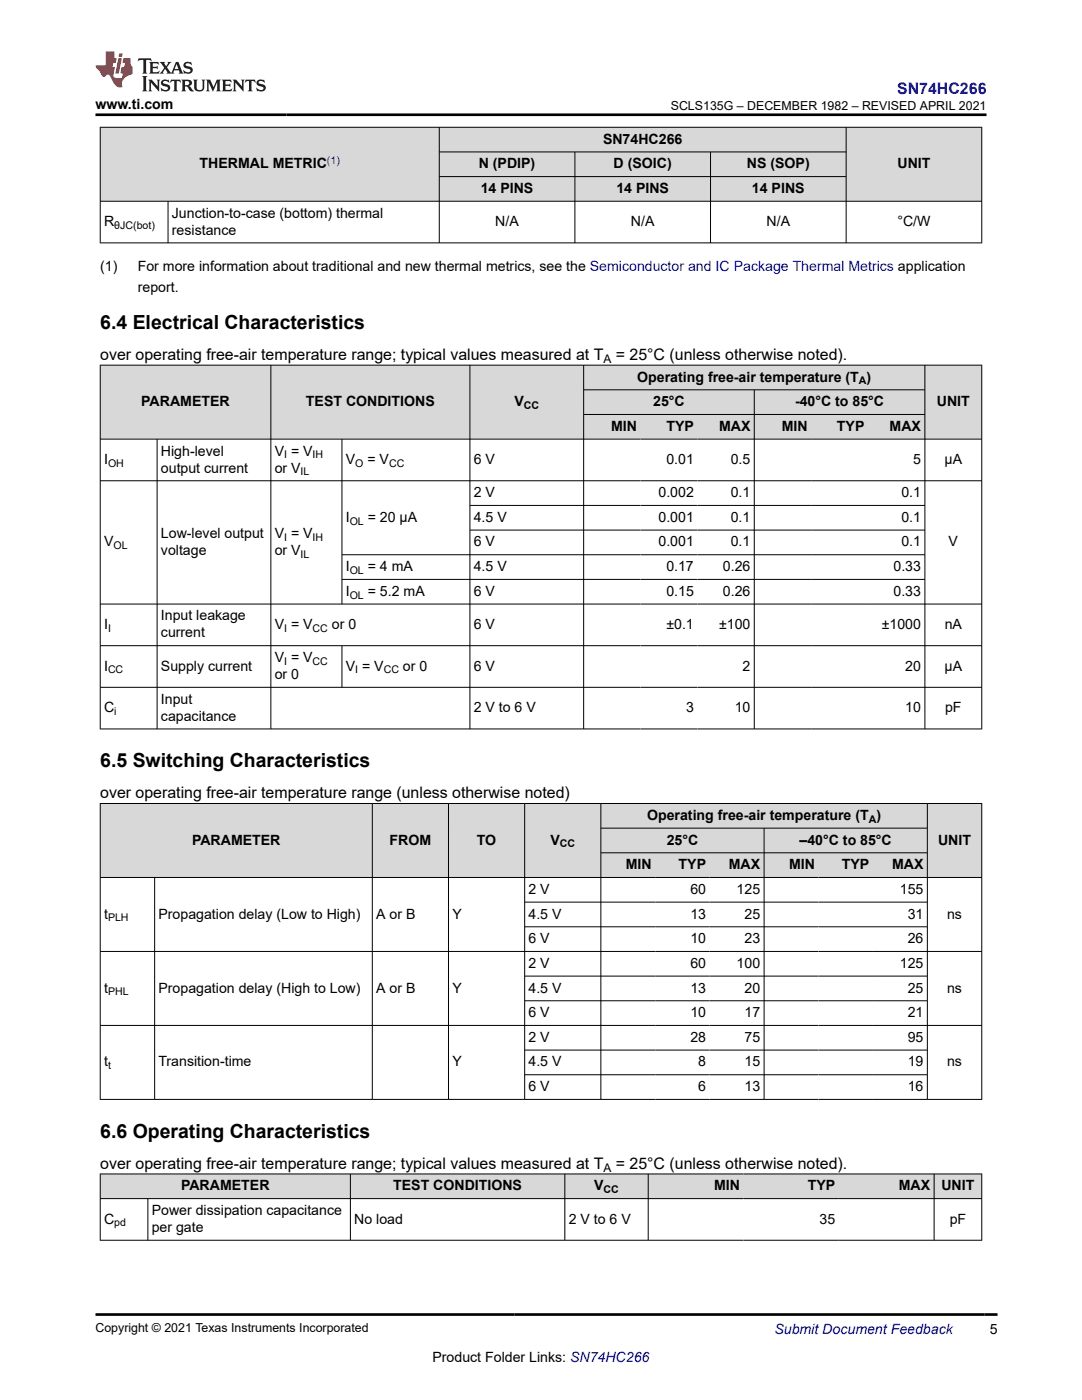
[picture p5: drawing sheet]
<svg xmlns="http://www.w3.org/2000/svg" width="216mm" height="279mm" viewBox="0 0 216 279" stroke-linecap="round" stroke-linejoin="round" font-family="sans-serif">
<g fill="#d8d8d8">
<path d="M20 25.4h175.9v4.9h-175.9z" fill-rule="evenodd"/>
<path d="M20.1 25.5h67.5v14.6h-67.5z" fill-rule="evenodd"/>
<path d="M87.7 25.5h81.1v4.8h-81.1z" fill-rule="evenodd"/>
<path d="M168.9 25.5h26.9v14.6h-26.9z" fill-rule="evenodd"/>
<path d="M87.7 30.4h27v4.8h-27z" fill-rule="evenodd"/>
<path d="M114.8 30.4h26.9v4.8h-26.9z" fill-rule="evenodd"/>
<path d="M141.8 30.4h27v4.8h-27z" fill-rule="evenodd"/>
<path d="M87.7 35.3h27v4.8h-27z" fill-rule="evenodd"/>
<path d="M114.8 35.3h26.9v4.8h-26.9z" fill-rule="evenodd"/>
<path d="M141.8 35.3h27v4.8h-27z" fill-rule="evenodd"/>
</g>
<path d="M19.9 25.4h176.1M20 25.3v23.2M87.7 25.3v23.2M87.7 30.3h81.2M87.7 35.2h81.2M114.7 30.3v18.2M141.8 30.3v18.2M168.8 25.3v23.2M195.9 25.3v23.2M19.9 40.2h176.1M19.9 48.5h176.1M33.5 40.2v8.3" fill="none" stroke="#000" stroke-width=".2"/>
<g fill="#d8d8d8">
<path d="M20 72.9h175.9v4.9h-175.9z" fill-rule="evenodd"/>
<path d="M20.1 72.9h33.9v14.7h-33.9z" fill-rule="evenodd"/>
<path d="M54.1 72.9h39.6v14.7h-39.6z" fill-rule="evenodd"/>
<path d="M93.8 72.9h22.6v14.7h-22.6z" fill-rule="evenodd"/>
<path d="M116.5 72.9h68v4.8h-68z" fill-rule="evenodd"/>
<path d="M184.6 72.9h11.2v14.7h-11.2z" fill-rule="evenodd"/>
<path d="M116.5 77.9h33.9v4.8h-33.9z" fill-rule="evenodd"/>
<path d="M150.6 77.9h33.9v4.8h-33.9z" fill-rule="evenodd"/>
<path d="M116.5 82.8h11.3v4.8h-11.3z" fill-rule="evenodd"/>
<path d="M127.8 82.8h11.4v4.8h-11.4z" fill-rule="evenodd"/>
<path d="M139.2 82.8h11.2v4.8h-11.2z" fill-rule="evenodd"/>
<path d="M150.6 82.8h11.3v4.8h-11.3z" fill-rule="evenodd"/>
<path d="M161.9 82.8h11.3v4.8h-11.3z" fill-rule="evenodd"/>
<path d="M173.2 82.8h11.3v4.8h-11.3z" fill-rule="evenodd"/>
</g>
<g fill="none" stroke="#000" stroke-width=".2">
<path d="M19.9 72.9h176.1M20 72.8v72.7M54 72.8v72.7M93.8 72.8v72.7M116.5 72.8v72.7M116.5 77.8h68.1M150.5 77.8v67.7M184.6 72.8v72.7M195.9 72.8v72.7M19.9 87.6h176.1M19.9 95.9h176.1M31.3 87.6v57.9"/>
<path d="M68.2 87.6v33M116.5 82.7h68.1M68.2 110.7h116.4M68.2 115.6h116.4M93.8 100.9h90.8M93.8 105.8h90.8M19.9 120.6h176.1M19.9 128.9h176.1M19.9 137.2h176.1M68.2 128.9v8.3M19.9 145.5h176.1"/>
</g>
<g fill="#d8d8d8">
<path d="M20 160.4h175.9v4.9h-175.9z" fill-rule="evenodd"/>
<path d="M20.1 160.4h54.1v14.7h-54.1z" fill-rule="evenodd"/>
<path d="M74.4 160.4h15v14.7h-15z" fill-rule="evenodd"/>
<path d="M89.6 160.4h15v14.7h-15z" fill-rule="evenodd"/>
<path d="M104.8 160.4h15v14.7h-15z" fill-rule="evenodd"/>
<path d="M120 160.4h65v4.8h-65z" fill-rule="evenodd"/>
<path d="M185.1 160.4h10.7v14.7h-10.7z" fill-rule="evenodd"/>
<path d="M120 165.3h32.4v4.8h-32.4z" fill-rule="evenodd"/>
<path d="M152.5 165.3h32.5v4.8h-32.5z" fill-rule="evenodd"/>
<path d="M120 170.3h10.8v4.8h-10.8z" fill-rule="evenodd"/>
<path d="M130.8 170.3h10.8v4.8h-10.8z" fill-rule="evenodd"/>
<path d="M141.6 170.3h10.8v4.8h-10.8z" fill-rule="evenodd"/>
<path d="M152.5 170.3h10.8v4.8h-10.8z" fill-rule="evenodd"/>
<path d="M163.3 170.3h10.9v4.8h-10.9z" fill-rule="evenodd"/>
<path d="M174.2 170.3h10.8v4.8h-10.8z" fill-rule="evenodd"/>
</g>
<g fill="none" stroke="#000" stroke-width=".2">
<path d="M19.9 160.4h176.1M19.9 175.1h176.1M20 160.3v59.2M30.9 175.1v44.4M74.3 160.3v59.2M89.5 160.3v59.2M104.7 160.3v59.2M119.9 160.3v59.2M119.9 165.3h65.2M119.9 170.2h65.2M152.5 165.3v54.2M185 160.3v59.2"/>
<path d="M195.9 160.3v59.2M19.9 189.9h176.1M104.7 180h80.4M104.7 185h80.4M104.7 194.8h80.4M104.7 199.7h80.4M19.9 204.6h176.1M19.9 219.4h176.1M104.7 209.6h80.4M104.7 214.5h80.4"/>
</g>
<g fill="#d8d8d8">
<path d="M20 234.3h175.9v4.9h-175.9z" fill-rule="evenodd"/>
<path d="M20.1 234.4h49.8v4.7h-49.8z" fill-rule="evenodd"/>
<path d="M70 234.4h42.6v4.7h-42.6z" fill-rule="evenodd"/>
<path d="M112.8 234.4h16.5v4.7h-16.5z" fill-rule="evenodd"/>
<path d="M129.4 234.4h19v4.7h-19z" fill-rule="evenodd"/>
<path d="M148.4 234.4h19v4.7h-19z" fill-rule="evenodd"/>
<path d="M167.4 234.4h18.9v4.7h-18.9z" fill-rule="evenodd"/>
<path d="M186.5 234.4h9.3v4.7h-9.3z" fill-rule="evenodd"/>
</g>
<path d="M19.9 234.3h176.1M19.9 239.2h176.1M20 234.2v13.4M29.5 239.2v8.4M69.9 234.2v13.4M112.7 234.2v13.4M129.3 234.2v13.4M186.4 234.2v13.4M195.9 234.2v13.4M19.9 247.5h176.1" fill="none" stroke="#000" stroke-width=".2"/>
<path d="M27.7 11.6l-.2 .6 .5-.2h.6v.1v2.2l-.2 .4h1l-.2-.4v-2.2v-.1h.5l.5 .2-.1-.6zM29.8 12.4l.2 .3v1.6l-.2 .4h1.9l.1-.6a1.08 1.08 0 0 1-1.3 .2v-.7h.6l.4 .2v-.7l-.4 .2h-.6v-.5l.2-.2a1 1 0 0 1 1 .3l-.1-.5zM31.8 12.4l1 1.1-1 1.2h.9l-.2-.2 .4-.8 .5 .8-.2 .2h1.6l-.2-.2 .1-.5h1l.1 .5-.1 .2h.9l-.2-.4-.8-1.9h-.5l-1 2.1-.8-1.1 .9-1h-.8l.2 .2-.5 .6-.3-.6 .1-.2zM35.2 12.8l.4 1h-.8zM36.8 12.5a.65 .65 0 0 0-.2 .7 .65 .65 0 0 0 .6 .5l.7 .1 .1 .3a.79 .79 0 0 1-.7 .4 .79 .79 0 0 1-.7-.5l.1 .7 .2-.1a.93 .93 0 0 0 1.1 0 .93 .93 0 0 0 .4-.9 1.46 1.46 0 0 0-1.2-.6l-.1-.3a1.09 1.09 0 0 1 1.2 .2l-.2-.6-.1 .1-.6-.2zM28.4 15.2l.2 .4v2.2l-.2 .4h1l-.2-.4v-2.2l.2-.4zM29.6 15.9l.2 .4v1.5l-.2 .4h.8l-.3-.4v-1.3l1.7 1.8v-2l.2-.4h-.8l.2 .2 .1 1.1-1.2-1.3zM32.3 16a.65 .65 0 0 0-.2 .8 .65 .65 0 0 0 .7 .4l.6 .2 .1 .2a.79 .79 0 0 1-.7 .4 .79 .79 0 0 1-.7-.5l.1 .7 .2-.1a.93 .93 0 0 0 1.1 .1 .93 .93 0 0 0 .4-1 1.46 1.46 0 0 0-1.2-.5l-.1-.4a1.09 1.09 0 0 1 1.2 .2l-.2-.6-.1 .1-.6-.1zM34.1 15.9l-.1 .6a.63 .63 0 0 1 .7-.3l.1 1.6-.3 .4h1l-.2-.4v-1.6a.66 .66 0 0 1 .8 .3l-.1-.6zM36.2 15.9l.2 .4v1.5l-.2 .4h.9l-.2-.2v-.7h.5l.1 .2a.79 .79 0 0 0 1.2 .6l-1-.9a.61 .61 0 0 0 .6-.6 .61 .61 0 0 0-.5-.7zM36.9 16.2h.2a.47 .47 0 0 1 .5 .1 .47 .47 0 0 1 .1 .5l-.2 .1-.6 .1zM38.5 15.9l.2 .2a2.27 2.27 0 0 0 .4 2 1.04 1.04 0 0 0 1.7-.7v-1.3l.2-.2h-.8l.2 .4v1.1a.6 .6 0 0 1-.6 .6 .6 .6 0 0 1-.6-.6v-1.1l.3-.4zM41.1 15.9l.2 .4v1.5l-.2 .4h.7l-.2-.4v-1.4l.9 1.9 .8-1.9v1.4l-.2 .4h1l-.3-.4v-1.5l.3-.4h-.8l-.7 1.5-.7-1.5zM44.3 15.9l.2 .4v1.5l-.2 .4h1.9l.1-.6a1.09 1.09 0 0 1-1.3 .2v-.7h.6l.4 .2v-.6l-.4 .2h-.6v-.6l.2-.1a1.01 1.01 0 0 1 1 .3l-.1-.6zM46.4 15.9l.3 .4v1.5l-.3 .4h.8l-.2-.4v-1.3l1.6 1.8v-2l.2-.4h-.7l.2 .2v1.1l-1.2-1.3zM49 15.9l-.1 .6a.63 .63 0 0 1 .8-.3v1.6l-.3 .4h1l-.2-.4v-1.6a.66 .66 0 0 1 .8 .3l-.1-.6zM51.4 16a.65 .65 0 0 0-.2 .8 .65 .65 0 0 0 .6 .4l.6 .2 .2 .2a.79 .79 0 0 1-.8 .4 .79 .79 0 0 1-.6-.5l.1 .7 .2-.1a.93 .93 0 0 0 1 .1 .93 .93 0 0 0 .5-1 1.46 1.46 0 0 0-1.3-.5l-.1-.4a1.09 1.09 0 0 1 1.3 .2l-.2-.6-.2 .1-.5-.1z" fill="#231f20"/>
<path d="M21.1 10.3v2.7h-2v.4l.9 1a.95 .95 0 0 0 .9 .9 .59 .59 0 0 1 .6-.4 .59 .59 0 0 1 .5 .3l.4 .8a1.59 1.59 0 0 0 2.1 1.4 1.61 1.61 0 0 1 1-2.3l1-.3-.1-1.5a1.59 1.59 0 0 1-.4-1.7h-1.4l-.2 .9h.5l-.1 .9h-.5l-.2 .9v.3l.4 .1-.2 .9h-.6a.73 .73 0 0 1-1.1-.7l.3-1.5h-.5l.2-.9h.5l.2-.9h-.5v-1.3zM23.6 11.6l-.6 3.1h.7l.6-3.1zM23.8 10.7l-.1 .6h.7l.1-.6z" fill="#ed1c24"/>
<path d="M19.1 22.9h177.8M19 262.3h180" fill="none" stroke="#000" stroke-width=".53"/>
<g font-size="3.9">
<text x="20" y="65.7">6.4 Electrical Characteristics</text>
<text x="20" y="153.2">6.5 Switching Characteristics</text>
<text x="20" y="227.1">6.6 Operating Characteristics</text>
</g>
<text font-size="3.2" fill="#00f" x="179" y="18.7">SN74HC266</text>
<g font-size="3.2">
<text x="20" y="71.8">over operating free-air temperature range; typical values measured at T</text>
<text x="122.9" y="71.8">= 25°C (unless otherwise noted).</text>
<text x="20" y="159.3">over operating free-air temperature range (unless otherwise noted)</text>
<text x="20" y="233.2">over operating free-air temperature range; typical values measured at T</text>
<text x="122.9" y="233.2">= 25°C (unless otherwise noted).</text>
</g>
<g font-size="2.8">
<text x="19.1" y="21.8">www.ti.com</text>
<text x="120.3" y="28.7">SN74HC266</text>
<text x="39.8" y="33.6">THERMAL METRIC</text>
<text x="95.5" y="33.6">N (PDIP)</text>
<text x="122.4" y="33.6">D (SOIC)</text>
<text x="149" y="33.6">NS (SOP)</text>
<text x="179.1" y="33.6">UNIT</text>
<text x="95.9" y="38.5">14 PINS</text>
<text x="123" y="38.5">14 PINS</text>
<text x="150.1" y="38.5">14 PINS</text>
<text x="20.8" y="45.1">R</text>
<text x="34.3" y="43.4">Junction-to-case (bottom) thermal</text>
<text x="34.3" y="46.8">resistance</text>
<text x="98.8" y="45.1">N/A</text>
<text x="125.9" y="45.1">N/A</text>
<text x="153" y="45.1">N/A</text>
<text x="179.1" y="45.1">°C/W</text>
<text x="20" y="54">(1)</text>
<text x="27.5" y="58.3">report.</text>
<text x="27.5" y="54">For more information about traditional and new thermal metrics, see the Semiconductor and IC Package Thermal Metrics application</text>
<text x="127.2" y="76.1">Operating free-air temperature (T )</text>
<text x="28.2" y="81.1">PARAMETER</text>
<text x="61" y="81.1">TEST CONDITIONS</text>
<text x="102.6" y="81.1">V</text>
<text x="130.3" y="81.1">25°C</text>
<text x="158.6" y="81.1">-40°C to 85°C</text>
<text x="186.9" y="81.1">UNIT</text>
<text x="121.9" y="86">MIN</text>
<text x="133" y="86">TYP</text>
<text x="143.5" y="86">MAX</text>
<text x="156" y="86">MIN</text>
<text x="167" y="86">TYP</text>
<text x="177.5" y="86">MAX</text>
<text x="20.8" y="92.6">I</text>
<text x="32.1" y="90.9">High-level</text>
<text x="32.1" y="94.3">output current</text>
<text x="54.8" y="90.9">V = V</text>
<text x="54.8" y="94.3">or V</text>
<text x="69" y="92.6">V</text>
<text x="73.3" y="92.6">= V</text>
<text x="94.5" y="92.6">6 V</text>
<text x="133" y="92.6">0.01</text>
<text x="145.8" y="92.6">0.5</text>
<text x="182.2" y="92.6">5</text>
<text x="188.5" y="92.6">µA</text>
<text x="94.5" y="99.2">2 V</text>
<text x="131.4" y="99.2">0.002</text>
<text x="145.8" y="99.2">0.1</text>
<text x="179.9" y="99.2">0.1</text>
<text x="32.1" y="107.4">Low-level output</text>
<text x="54.8" y="107.4">V = V</text>
<text x="69" y="104.1">I</text>
<text x="73.4" y="104.1">= 20 µA</text>
<text x="94.5" y="104.1">4.5 V</text>
<text x="131.4" y="104.1">0.001</text>
<text x="145.8" y="104.1">0.1</text>
<text x="179.9" y="104.1">0.1</text>
<text x="20.8" y="109.1">V</text>
<text x="32.1" y="110.8">voltage</text>
<text x="54.8" y="110.8">or V</text>
<text x="69" y="114">I</text>
<text x="73.4" y="114">= 4 mA</text>
<text x="94.5" y="114">4.5 V</text>
<text x="94.5" y="109.1">6 V</text>
<text x="131.4" y="109.1">0.001</text>
<text x="133" y="114">0.17</text>
<text x="144.2" y="114">0.26</text>
<text x="145.8" y="109.1">0.1</text>
<text x="178.3" y="114">0.33</text>
<text x="179.9" y="109.1">0.1</text>
<text x="189.3" y="109.1">V</text>
<text x="69" y="118.9">I</text>
<text x="73.4" y="118.9">= 5.2 mA</text>
<text x="94.5" y="118.9">6 V</text>
<text x="133" y="118.9">0.15</text>
<text x="144.2" y="118.9">0.26</text>
<text x="178.3" y="118.9">0.33</text>
<text x="20.8" y="125.5">I</text>
<text x="32.1" y="123.8">Input leakage</text>
<text x="54.8" y="125.5">V = V</text>
<text x="66.2" y="125.5">or 0</text>
<text x="94.5" y="125.5">6 V</text>
<text x="133" y="125.5">±0.1</text>
<text x="143.5" y="125.5">±100</text>
<text x="176" y="125.5">±1000</text>
<text x="188.5" y="125.5">nA</text>
<text x="32.1" y="127.2">current</text>
<text x="20.8" y="133.8">I</text>
<text x="32.1" y="133.8">Supply current</text>
<text x="54.8" y="132.1">V = V</text>
<text x="54.8" y="135.5">or 0</text>
<text x="69" y="133.8">V = V</text>
<text x="80.4" y="133.8">or 0</text>
<text x="94.5" y="133.8">6 V</text>
<text x="148.2" y="133.8">2</text>
<text x="180.6" y="133.8">20</text>
<text x="188.5" y="133.8">µA</text>
<text x="20.8" y="142.1">C</text>
<text x="32.1" y="140.4">Input</text>
<text x="32.1" y="143.8">capacitance</text>
<text x="94.5" y="142.1">2 V to 6 V</text>
<text x="136.9" y="142.1">3</text>
<text x="146.6" y="142.1">10</text>
<text x="180.6" y="142.1">10</text>
<text x="188.6" y="142.1">pF</text>
<text x="129.1" y="163.6">Operating free-air temperature (T )</text>
<text x="38.3" y="168.6">PARAMETER</text>
<text x="77.7" y="168.6">FROM</text>
<text x="95.2" y="168.6">TO</text>
<text x="109.8" y="168.6">V</text>
<text x="124.9" y="173.5">MIN</text>
<text x="133" y="168.6">25°C</text>
<text x="135.4" y="173.5">TYP</text>
<text x="145.4" y="173.5">MAX</text>
<text x="157.4" y="173.5">MIN</text>
<text x="159.5" y="168.6">–40°C to 85°C</text>
<text x="168" y="173.5">TYP</text>
<text x="178" y="173.5">MAX</text>
<text x="187.2" y="168.6">UNIT</text>
<text x="105.5" y="178.4">2 V</text>
<text x="137.8" y="178.4">60</text>
<text x="147" y="178.4">125</text>
<text x="179.6" y="178.4">155</text>
<text x="20.8" y="183.3">t</text>
<text x="31.6" y="183.3">Propagation delay (Low to High)</text>
<text x="75.1" y="183.3">A or B</text>
<text x="90.3" y="183.3">Y</text>
<text x="105.5" y="183.3">4.5 V</text>
<text x="137.8" y="183.3">13</text>
<text x="148.6" y="183.3">25</text>
<text x="181.1" y="183.3">31</text>
<text x="189" y="183.3">ns</text>
<text x="105.5" y="188.2">6 V</text>
<text x="137.8" y="188.2">10</text>
<text x="148.6" y="188.2">23</text>
<text x="181.1" y="188.2">26</text>
<text x="105.5" y="193.2">2 V</text>
<text x="137.8" y="193.2">60</text>
<text x="147" y="193.2">100</text>
<text x="179.6" y="193.2">125</text>
<text x="20.8" y="198.1">t</text>
<text x="31.6" y="198.1">Propagation delay (High to Low)</text>
<text x="75.1" y="198.1">A or B</text>
<text x="90.3" y="198.1">Y</text>
<text x="105.5" y="198.1">4.5 V</text>
<text x="105.5" y="203">6 V</text>
<text x="137.8" y="198.1">13</text>
<text x="137.8" y="203">10</text>
<text x="148.6" y="198.1">20</text>
<text x="148.6" y="203">17</text>
<text x="181.1" y="198.1">25</text>
<text x="181.1" y="203">21</text>
<text x="189" y="198.1">ns</text>
<text x="105.5" y="207.9">2 V</text>
<text x="137.8" y="207.9">28</text>
<text x="148.6" y="207.9">75</text>
<text x="181.1" y="207.9">95</text>
<text x="20.8" y="212.8">t</text>
<text x="31.6" y="212.8">Transition-time</text>
<text x="90.3" y="212.8">Y</text>
<text x="105.5" y="212.8">4.5 V</text>
<text x="139.3" y="212.8">8</text>
<text x="148.6" y="212.8">15</text>
<text x="181.1" y="212.8">19</text>
<text x="189" y="212.8">ns</text>
<text x="105.5" y="217.8">6 V</text>
<text x="139.3" y="217.8">6</text>
<text x="148.6" y="217.8">13</text>
<text x="181.1" y="217.8">16</text>
<text x="36.1" y="237.6">PARAMETER</text>
<text x="78.5" y="237.6">TEST CONDITIONS</text>
<text x="118.6" y="237.6">V</text>
<text x="142.5" y="237.6">MIN</text>
<text x="161.2" y="237.6">TYP</text>
<text x="179.4" y="237.6">MAX</text>
<text x="187.9" y="237.6">UNIT</text>
<text x="20.8" y="244.2">C</text>
<text x="30.3" y="242.5">Power dissipation capacitance</text>
<text x="30.3" y="245.9">per gate</text>
<text x="70.7" y="244.2">No load</text>
<text x="113.5" y="244.2">2 V to 6 V</text>
<text x="163.5" y="244.2">35</text>
<text x="189.5" y="244.2">pF</text>
<text x="197.5" y="266.1">5</text>
<text x="86.3" y="271.7">Product Folder Links: SN74HC266</text>
</g>
<text font-size="2.8" fill="#00f" x="154.5" y="266.2">Submit Document Feedback</text>
<g font-size="2.5">
<text x="133.8" y="21.9">SCLS135G – DECEMBER 1982 – REVISED APRIL 2021</text>
<text x="19.1" y="265.9">Copyright © 2021 Texas Instruments Incorporated</text>
</g>
<g font-size="2.4">
<text x="120.4" y="72.5">A</text>
<text x="120.4" y="233.9">A</text>
</g>
<text font-size="2.1" fill="#00f" x="65.2" y="32.7">(1)</text>
<g font-size="2.1">
<text x="22.8" y="45.7">θJC(bot)</text>
<text x="171.4" y="76.7">A</text>
<text x="104.5" y="81.6">CC</text>
<text x="21.6" y="93.2">OH</text>
<text x="56.7" y="91.5">I</text>
<text x="60" y="94.9">IL</text>
<text x="62.4" y="91.5">IH</text>
<text x="70.9" y="93.2">O</text>
<text x="77.6" y="93.2">CC</text>
<text x="56.7" y="107.9">I</text>
<text x="62.4" y="107.9">IH</text>
<text x="69.8" y="104.7">OL</text>
<text x="22.6" y="109.6">OL</text>
<text x="60" y="111.3">IL</text>
<text x="69.8" y="119.5">OL</text>
<text x="69.8" y="114.5">OL</text>
<text x="21.6" y="126.1">I</text>
<text x="56.7" y="126.1">I</text>
<text x="62.4" y="126.1">CC</text>
<text x="21.6" y="134.4">CC</text>
<text x="56.7" y="132.7">I</text>
<text x="62.4" y="132.7">CC</text>
<text x="70.9" y="134.4">I</text>
<text x="76.6" y="134.4">CC</text>
<text x="22.8" y="142.7">i</text>
<text x="173.3" y="164.2">A</text>
<text x="111.7" y="169.1">CC</text>
<text x="21.6" y="183.9">PLH</text>
<text x="21.6" y="198.6">PHL</text>
<text x="21.6" y="213.4">t</text>
<text x="120.4" y="238.1">CC</text>
<text x="22.8" y="244.7">pd</text>
</g>
</svg>
